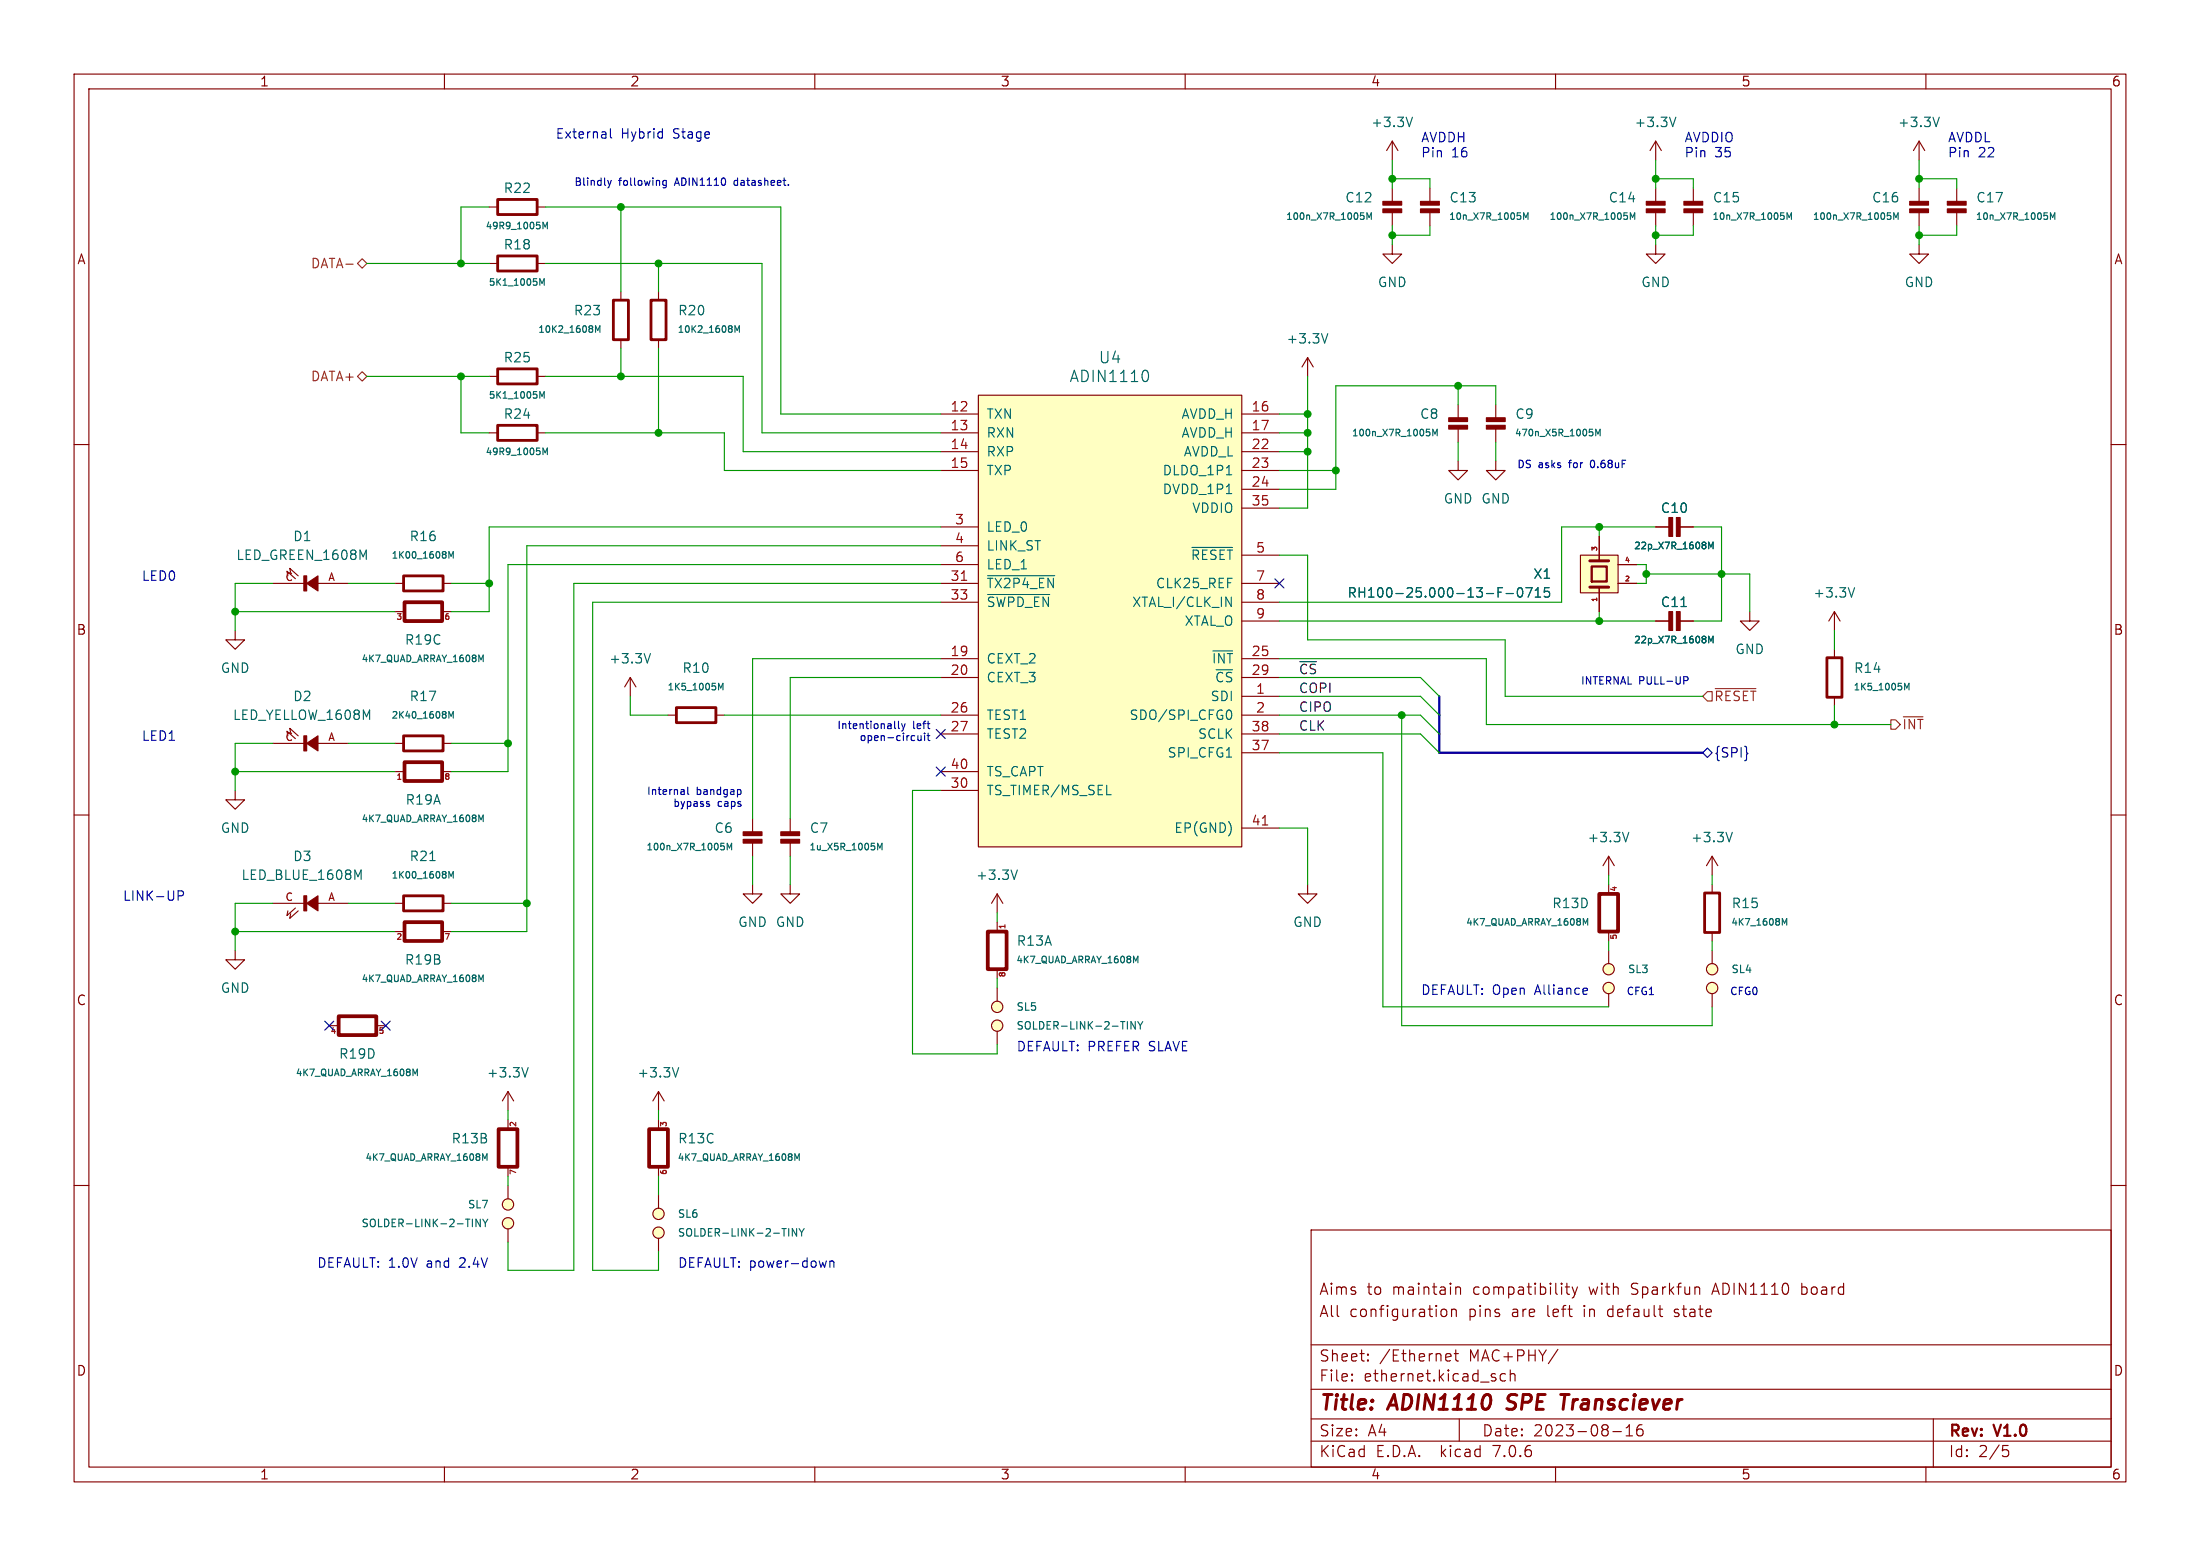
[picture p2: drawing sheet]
<svg xmlns="http://www.w3.org/2000/svg" width="297mm" height="210mm" viewBox="0 0 297 210" stroke-linecap="round" stroke-linejoin="round" font-family="sans-serif">
<g fill="none" stroke="#840000" stroke-width=".15">
<path d="M10 10h277v190h-277zM12 12h273v186h-273zM60 10v2M110 10v2M160 10v2M210 10v2M223.5 19.1v2.5M223.5 19.1l.8 1.2M223.5 19.1l-.7 1.2M259.1 19.1l.7 1.2M259.1 19.1v2.5M259.1 19.1l-.8 1.2"/>
<path d="M260 10v2M66 35.6h1.2M66 27.9h1.2M72.5 35.6h1.2M72.5 27.9h1.2M83.8 39.4v1.1M88.9 39.4v1.1M188 33v1.3h1.2l-1.2 1.3-1.3-1.3h1.3M188 25.4v1.8M188 28.7v1.8M193 25.4v1.8M193 28.7v1.8"/>
<path d="M223.5 33v1.3h1.3l-1.3 1.3-1.3-1.3h1.3M223.5 25.4v1.8M223.5 28.7v1.8M228.6 25.4v1.8M228.6 28.7v1.8M259.1 33v1.3h1.2l-1.2 1.3-1.3-1.3h1.3M259.1 25.4v1.8M259.1 28.7v1.8M264.2 25.4v1.8M264.2 28.7v1.8M10 60h2M66 50.8h1.2"/>
<path d="M66 58.4h1.2M72.5 50.8h1.2M72.5 58.4h1.2M83.8 45.8v1.2M88.9 45.8v1.2M127 58.4h5.1M127 55.9h5.1M132.1 53.3h35.5v61h-35.5zM167.6 58.4h5.1M167.6 55.9h5.1M176.5 48.3l.8 1.2M176.5 48.3v2.5"/>
<path d="M176.5 48.3l-.7 1.2M196.8 54.6v1.8M196.8 57.9v1.8M285 60h2M36.8 78.7h4.5M38.9 77.7l-.2-.6 1.2 1M39.2 77.3l-.1-.6 1.2 1M42.5 78.7h4.5M53.3 78.7h1.2M59.8 78.7h1.2M127 78.7h5.1M127 71.1h5.1"/>
<path d="M127 61h5.1M127 63.5h5.1M127 73.7h5.1M127 76.2h5.1M167.6 78.7h5.1M167.6 61h5.1M167.6 63.5h5.1M167.6 66h5.1M167.6 68.6h5.1M167.6 74.9h5.1M196.8 62.2v1.3h1.3l-1.3 1.3-1.2-1.3h1.2M201.9 62.2v1.3h1.3l-1.3 1.3-1.2-1.3h1.2"/>
<path d="M223.5 71.1h1.8M226.8 71.1h1.8M31.7 85.1v1.3h1.3l-1.3 1.2-1.2-1.2h1.2M38.9 99.3l-.2-.6 1.2 1M39.2 98.9l-.1-.6 1.2 1M53.3 82.6h1.2M59.8 82.6h1.2M85.1 91.4l-.8 1.3M85.1 91.4v2.6M85.1 91.4l.8 1.3M90.2 96.5h1.1M96.6 96.5h1.2"/>
<path d="M127 96.5h5.1M127 88.9h5.1M127 91.4h5.1M127 99.1h5.1M127 81.3h5.1M167.6 96.5h5.1M167.6 83.8h5.1M167.6 94h5.1M167.6 88.9h5.1M167.6 91.4h5.1M167.6 99.1h5.1M167.6 81.3h5.1"/>
<path d="M223.5 83.8h1.8M226.8 83.8h1.8M236.2 82.6v1.2h1.3l-1.3 1.3-1.3-1.3h1.3M247.6 82.6l-.7 1.2M247.6 82.6v2.5M247.6 87.6v1.2M247.6 94.1v1.2M247.6 82.6l.8 1.2M10 110h2M31.7 106.7v1.3h1.3l-1.3 1.2-1.2-1.2h1.2M36.8 100.3h4.5M42.5 100.3h4.5"/>
<path d="M53.3 100.3h1.2M53.3 104.1h1.2M59.8 100.3h1.2M59.8 104.1h1.2M101.6 119.4v1.3h1.3l-1.3 1.2-1.3-1.2h1.3M101.6 110.5v1.8M101.6 113.8v1.8M106.7 119.4v1.3h1.2l-1.2 1.2-1.3-1.2h1.3M106.7 110.5v1.8M106.7 113.8v1.8M127 104.1h5.1M127 106.7h5.1"/>
<path d="M167.6 101.6h5.1M167.6 111.8h5.1M176.5 119.4v1.3h-1.2l1.2 1.2 1.3-1.2h-1.3M217.2 115.6l-.8 1.2M217.2 115.6v2.5M217.2 119.4v1.1M217.2 115.6l.7 1.2M231.1 115.6v2.5M231.1 119.4v1.1M231.1 115.6l-.7 1.2M231.1 115.6l.8 1.2M285 110h2"/>
<path d="M31.7 128.3v1.2h1.3l-1.3 1.3-1.2-1.3h1.2M36.8 121.9h4.5M39.9 122.6l-1.2 1 .2-.7M40.3 122.9l-1.2 1.1 .1-.7M42.5 121.9h4.5M44.4 138.4h1.2M50.9 138.4h1.2M53.3 125.7h1.2M53.3 121.9h1.2M59.8 125.7h1.2M59.8 121.9h1.2M134.6 120.7v2.5"/>
<path d="M134.6 124.5v1.1M134.6 130.9v1.2M134.6 133.4v1.7M134.6 139.2v1.8M134.6 120.7l-.7 1.2M134.6 120.7l.8 1.2M217.2 125.9v1.1M217.2 128.3v1.7M217.2 134.1v1.8M231.1 125.9v1.1M231.1 128.3v1.7M231.1 134.1v1.8"/>
<path d="M10 160h2M68.6 147.3v2.6M68.6 151.1v1.2M68.6 157.6v1.2M68.6 147.3l.7 1.3M68.6 147.3l-.8 1.3M88.9 147.3v2.6M88.9 151.1v1.2M88.9 157.6v1.2M88.9 147.3l-.8 1.3M88.9 147.3l.8 1.3M285 160h2"/>
<path d="M68.6 160v1.8M68.6 165.9v1.7M88.9 161.3v1.8M88.9 167.1v1.8M177 166h108v32h-108zM194.7 176.8a.41 .41 0 0 1 .6 .2v.4a.41 .41 0 0 1-.6 .2M196 176.8a.37 .37 0 0 1 .6 .1v.8M196 176.7v1M196.5 173.7v1M196.5 173.8a.37 .37 0 0 1 .7 .1v.8M211.3 173.7h.6M211.5 173.2v1.3l.1 .1 .3 .1"/>
<path d="M212.2 173.7l.4 1M212.6 174.7l-.1 .4-.3 .1M213 173.7l-.4 1M226 177.6l.2 .1M226.1 176.8l-.1 .1 .1 .2M243.2 173.2v1.5M243.2 174.6l.2 .1M243.4 173.7l-.2 .1M60 198v2M110 198v2M160 198v2M177 194.5h108"/>
<path d="M177 191.5h108M177 187.5h108M177 181.5h108M182.5 186.3h.1l-.1 .1M182.5 186.3v.1M182.5 185.5v.1M182.5 185.5h.1l-.1 .1M184.7 183.6v.1M184.7 183.6h-.1l.1 .1M184.7 182.8v.1M184.7 182.8h-.1l.1 .1M195.4 182.7l.4 .1 .1 .3-.7 .1"/>
<path d="M195.8 183.6l-.4 .1M196.3 182.7h.6M196.5 182.2v1.3l.1 .1 .3 .1M197 191.5v3M203.2 185.5l-.4-.1-.3 .3v.4l.2 .2 .1 .1 .4-.1M203.9 185.5a.37 .37 0 0 1 .6 .1v.8M203.9 184.9v1.5M210 198v2M210.3 182.1l-1.3 2M217.7 193.2h1.2M219.5 193.8h.9M219.5 192.7l.5-.4v1.5"/>
<path d="M221.7 192.3a.59 .59 0 0 0-.7 .6v.6l.1 .2 .4 .1 .2-.1 .1-.5-.1-.3h-.5l-.2 .3M260 198v2M261 191.5v6.5M270.4 195.1h.7M270.5 195.7h.4l.3 .3v.3l-.2 .2-.5 .1"/>
<circle cx="134.6" cy="138.4" r=".76"/>
<circle cx="134.6" cy="135.9" r=".76"/>
<circle cx="217.2" cy="130.8" r=".76"/>
<circle cx="217.2" cy="133.3" r=".76"/>
<circle cx="231.1" cy="133.3" r=".76"/>
<circle cx="231.1" cy="130.8" r=".76"/>
<circle cx="68.6" cy="162.6" r=".76"/>
<circle cx="68.6" cy="165.1" r=".76"/>
<circle cx="88.9" cy="163.8" r=".76"/>
<circle cx="88.9" cy="166.4" r=".76"/>
</g>
<path d="M203.4 190.1l.3 .1M203.7 188.4l-.1 .2v.4M210.7 188.2h1.1M211.3 188.2l-.3 2" fill="none" stroke="#840000" stroke-width=".4"/>
<path d="M67.2 34.5h5.3v2.1h-5.3zM67.2 26.9h5.3v2.1h-5.3zM67.2 49.8h5.3v2h-5.3zM67.2 57.4h5.3v2h-5.3zM82.8 40.5h2v5.3h-2zM87.9 40.5h2v5.3h-2zM54.5 77.7h5.3v2.1h-5.3zM54.5 99.3h5.3v2h-5.3zM91.3 95.5h5.3v2h-5.3zM246.6 88.8h2.1v5.3h-2.1zM54.5 120.9h5.3v2h-5.3zM230.1 120.5h2.1v5.4h-2.1z" fill="none" stroke="#840000" stroke-width=".38"/>
<g fill="none" stroke="#006464" stroke-width=".15">
<path d="M226.2 15.8l-.4 1.3M261.8 15.8l-.4 1.3M72.9 37.6l.3 .6 .3-.6v.9M73.3 30.9v-.9l.3 .6 .3-.6v.9M184.5 29.6v-.9l.3 .7 .3-.7v.9M205.7 29.6v-.9l.3 .7 .3-.7v.9M220.1 29.6v-.9l.3 .7 .3-.7v.9M241.3 29.6v-.9l.2 .7 .3-.7v.9M255.7 29.6v-.9l.3 .7 .3-.7v.9M276.8 29.6v-.9l.3 .7 .3-.7v.9M72.9 52.9l.3 .6 .3-.6v.8M80.4 44.9v-.9l.3 .6 .3-.6v.9"/>
<path d="M99.2 44.9v-.9l.3 .6 .3-.6v.9M154.7 50a.95 .95 0 0 1 0 1.5M179.3 45l-.5 1.3M193.4 58.8v-.9l.3 .7 .3-.7v.9M49 75.1l.4-.9v1.3M60.6 75.3v-.9l.3 .7 .3-.7v.9M73.3 61.4v-.9l.3 .6 .3-.6v.9M133.3 77.7h9.1M160.9 73.9h5.5M165.6 64.1h.7M165.6 66.6h.7M230.7 74.1v-.9l.3 .6 .3-.6v.9"/>
<path d="M250.4 79.3l-.5 1.3M60.6 96.9v-.9l.3 .7 .3-.7v.9M64.9 89l.3-.6v.9M87.8 88.2l-.4 1.3M97 92.2l.3 .7 .3-.7v.9M133.3 80.2h8.4M163.7 87.9h2.7M165.5 80.6l.7 1.3v-1.3M165.7 95.9l.3-.1a.79 .79 0 0 1 0 1.3l-.3-.1M226.9 81.9h.8M230.7 86.8v-.9l.3 .6 .3-.6v.9M257.1 92.2l.3 .7 .3-.7v.9"/>
<path d="M48.3 118.3l.5-.9v1.3M58 116.1h.8M60.6 118.5v-.9l.3 .7 .3-.7v.9M64.9 110.6l.3-.6v.9M98.2 114.7v-.9l.3 .6 .3-.6v.9M118.5 114.7v-.9l.3 .6 .3-.6v.9M137.3 117.4l-.4 1.3M149.4 107.3h.6M219.9 112.3l-.4 1.3M233.9 112.3l-.5 1.3M64.9 132.2l.3-.6v.9M152.2 137.9v1"/>
<path d="M153.3 137.9v1l-.6-1v1M153.3 129.7l.3-.6v.8M153.6 137.9l.3 .5M153.9 138.4v.5M154.3 137.9l-.4 .5M214 124.6l.3-.6v.9M240.6 124l.3 .6 .3-.6v.9M56 144.9l.3-.6v.9M65.5 156.4l.3-.7v.9M71.3 144.1l-.4 1.3M91.6 144.1l-.4 1.3M107.6 156.4l.3-.7v.9"/>
<path d="M63.8 164.5v1.1M64.8 164.5v1.1l-.5-1.1v1.1M65.2 164.5l.3 .6M65.5 165.1v.5M65.9 164.5l-.4 .6M106.5 165.8v1M107.5 165.8v1l-.5-1v1M107.9 165.8l.3 .5M108.2 166.3v.5M108.6 165.8l-.4 .5"/>
</g>
<g fill="#840000" stroke="#840000" stroke-width=".15">
<path d="M41 99.3h.4v2h-.4z"/>
<path d="M41.4 100.3l1.5-1v2z"/>
<path d="M41 77.7h.4v2.1h-.4z"/>
<path d="M41.4 78.7l1.5-1v2.1z"/>
<path d="M226.3 69.9h.5v2.5h-.5z"/>
<path d="M225.3 69.9h.5v2.5h-.5z"/>
<path d="M226.3 82.6h.5v2.5h-.5z"/>
<path d="M225.3 82.6h.5v2.5h-.5z"/>
<path d="M222.2 28.2h2.6v.5h-2.6z"/>
<path d="M222.2 27.2h2.6v.5h-2.6z"/>
<path d="M262.9 28.2h2.5v.5h-2.5z"/>
<path d="M262.9 27.2h2.5v.5h-2.5z"/>
<path d="M186.7 28.2h2.5v.5h-2.5z"/>
<path d="M186.7 27.2h2.5v.5h-2.5z"/>
<path d="M41 120.9h.4v2h-.4z"/>
<path d="M41.4 121.9l1.5-1v2z"/>
<path d="M100.3 113.3h2.6v.5h-2.6z"/>
<path d="M100.3 112.3h2.6v.5h-2.6z"/>
<path d="M105.4 113.3h2.5v.5h-2.5z"/>
<path d="M105.4 112.3h2.5v.5h-2.5z"/>
<path d="M195.6 57.4h2.5v.5h-2.5z"/>
<path d="M195.6 56.4h2.5v.5h-2.5z"/>
<path d="M257.8 28.2h2.5v.5h-2.5z"/>
<path d="M257.8 27.2h2.5v.5h-2.5z"/>
<path d="M191.8 28.2h2.5v.5h-2.5z"/>
<path d="M191.8 27.2h2.5v.5h-2.5z"/>
<path d="M227.3 28.2h2.6v.5h-2.6z"/>
<path d="M227.3 27.2h2.6v.5h-2.6z"/>
</g>
<path d="M54.6 81.3h5.1v2.5h-5.1zM54.6 102.9h5.1v2.5h-5.1zM45.7 137.2h5.1v2.5h-5.1zM54.6 124.5h5.1v2.5h-5.1zM133.3 125.7h2.6v5.1h-2.6zM215.9 120.7h2.5v5h-2.5zM67.3 152.4h2.5v5.1h-2.5zM87.6 152.4h2.6v5.1h-2.6z" fill="none" stroke="#840000" stroke-width=".51"/>
<g fill="none" stroke="#a90000" stroke-width=".15">
<path d="M129.8 78.3h.7M53.7 82.8h.4l-.2 .3M60.5 82.8l-.2 .1-.1 .1M53.8 104.5l.1-.1v.8M60.2 104.6l.1-.2 .3 .2M170.4 111.3h.7M217.4 120l.6 .2M45 138.7l-.2 .5M51.7 138.7h-.4v.4M53.7 126.1l.3-.1 .1 .2M60.1 126h.5l-.3 .8M135 131.3l-.1 .1 .1 .3"/>
<path d="M135.7 125h-.8l.1 .1M217.5 126.2v.4h.3M69 151.5l-.1 .1v.3M69.6 158.3l-.7-.4v.5M89.2 158v.3l.2 .1M89.5 151.7l-.3-.2v.5"/>
</g>
<g fill="#ffffc2" stroke="#ffffc2" stroke-width=".14">
<path d="M132.1 53.3h35.5v61h-35.5z"/>
<path d="M213.4 74.9h5v5.1h-5z"/>
<circle cx="217.2" cy="133.3" r=".76"/>
<circle cx="217.2" cy="130.8" r=".76"/>
<circle cx="231.1" cy="133.3" r=".76"/>
<circle cx="231.1" cy="130.8" r=".76"/>
<circle cx="68.6" cy="165.1" r=".76"/>
<circle cx="68.6" cy="162.6" r=".76"/>
<circle cx="88.9" cy="166.4" r=".76"/>
<circle cx="88.9" cy="163.8" r=".76"/>
<circle cx="134.6" cy="138.4" r=".76"/>
<circle cx="134.6" cy="135.9" r=".76"/>
</g>
<path d="M214.9 76.5h2v2h-2z" fill="#ffffc2"/>
<g fill="none" stroke="#840000" stroke-width=".15">
<path d="M188 19.1l.7 1.2M188 19.1v2.5M188 19.1l-.8 1.2M201.9 54.6v1.8M201.9 57.9v1.8M213.4 74.9h5v5.1h-5zM215.9 72.4v3.3M215.9 79.2v3.4M218.4 78.7h2.6M218.4 76.2h2.6M223.5 71.1h1.8M226.8 71.1h1.8"/>
<path d="M223.5 83.8h1.8M226.8 83.8h1.8"/>
</g>
<path d="M214.6 79.2h2.6M214.6 75.7h2.6" fill="none" stroke="#840000" stroke-width=".41"/>
<path d="M214.9 76.5h2v2h-2z" fill="none" stroke="#840000" stroke-width=".3"/>
<g fill="none" stroke="#006464" stroke-width=".15">
<path d="M190.7 15.8l-.4 1.3M215.4 58.8v-.9l.3 .7 .3-.7v.9M202.2 79.9h.5M202.2 79.3h.6M205 79.4l.3-.1a.79 .79 0 0 1 0 1.3l-.3-.1-.1-.2-.1-.5zM206 79.3h.8l-.5 1.3M207.3 79.7l.3-.4v1.3M209.1 79.3h-.6v.6l.2-.1 .4 .1 .1 .1-.1 .5-.1 .1h-.3l-.2-.1M230.7 74.1v-.9l.3 .6 .3-.6v.9M203.3 80.1h1M207.3 80.6h.7M226.9 81.9h.8"/>
<path d="M230.7 86.8v-.9l.3 .6 .3-.6v.9"/>
</g>
<g fill="#840000" stroke="#840000" stroke-width=".15">
<path d="M200.7 57.4h2.5v.5h-2.5z"/>
<path d="M200.7 56.4h2.5v.5h-2.5z"/>
</g>
<path d="M48.3 35.6l.6-.7 .6 .7-.6 .6zM48.3 50.8l.6-.6 .6 .6-.6 .6zM229.9 94l.6-.7h.6v1.3h-.6zM231.6 92.9h5.4M255.3 97.2h.6l.6 .6-.6 .6h-.6zM257 96.7h2.6" fill="none" stroke="#725600" stroke-width=".15"/>
<path d="M172.1 78.1l1.2 1.2M173.3 78.1l-1.2 1.2M126.4 98.5l1.2 1.2M127.6 98.5l-1.2 1.2M126.4 103.5l1.2 1.2M127.6 103.5l-1.2 1.2M229.9 101.6l.6-.6 .6 .6-.6 .6zM235.8 101.6l.2 .1-.2 .1M43.8 137.8l1.3 1.2M45.1 137.8l-1.3 1.2M51.5 137.8l1.2 1.2M52.7 137.8l-1.2 1.2" fill="none" stroke="#000084" stroke-width=".15"/>
<g fill="none" stroke="#0000c2" stroke-width=".15">
<path d="M82.4 17.4v1.1l.2 .1M82 24.4l.3 .6M82.3 25l-.3 .4M82.5 24.4l-.2 .6M90 24.4v.8l-.2 .2-.3-.1M90 24.4h-.3l-.2 .1 .1 .5h.4M99.1 24.4v.5M106.4 24.9v.1M120.8 98.2l.1 .1M121.3 97.3v.9l.1 .1M121.7 97.7l.3 .6M122 98.3l-.2 .3"/>
<path d="M122.2 97.7l-.2 .6M123.9 99.3l.1 .6h.2h.1M124.3 99.3v.6M124.8 98.9v.1M124.8 99.3v.6M125.2 97.7h.3M125.2 99.3h.3M125.3 98.9v.9l.2 .1M125.4 98.3h.1M227.3 91.3h.4l.2 .2-.1 .3-.5 .1M92.2 106.6l.2 .1v.5M92.4 107.2h-.4"/>
<path d="M92.4 106.8h-.4M92.8 106.2v.9l.2 .1M95.5 108.5l.3 .1v.1l-.1 .1h-.2M95.5 108.2h.3M99.8 106.6l.2 .2v.2l-.2 .2M24 120.9l.7-.1 .1-.1-.1-.3-.2-.2h-.5v1.3M213.9 133.4h.3l.1 .3-.6 .1M214.2 134.1l-.3 .1M111.6 170.2l-.3 .8-.2-.6M112 170.2v.8M112 170.3l.2-.1 .3 .1 .1 .7"/>
</g>
<path d="M194.3 94v7.6h35.6" fill="none" stroke="#000084" stroke-width=".3"/>
<g fill="none" stroke="#009600" stroke-width=".15">
<path d="M49.5 35.6h16.5M66 27.9h-3.8v7.7M73.7 35.6h29.2v22.8h24.1M73.7 27.9h31.7v28h21.6M83.8 27.9v11.5M88.9 35.6v3.8M188 21.6v3.8M188 30.5v2.5M188 24.1h5v1.3M193 30.5v1.3h-5M223.5 24.1h5.1v1.3M223.5 21.6v3.8"/>
<path d="M223.5 30.5v2.5M228.6 30.5v1.3h-5.1M259.1 21.6v3.8M259.1 30.5v2.5M259.1 24.1h5.1v1.3M264.2 30.5v1.3h-5.1M49.5 50.8h16.5M62.2 50.8v7.6h3.8M73.7 50.8h26.6v10.2h26.7M73.7 58.4h24.1v5.1h29.2M83.8 47v3.8M88.9 47v11.4"/>
<path d="M172.7 58.4h3.8M172.7 55.9h3.8M176.5 50.8v17.8h-3.8M196.8 52.1v2.5M196.8 59.7v2.5M201.9 54.6v-2.5h-21.6v13.9h-7.6M201.9 59.7v2.5M36.8 78.7h-5.1v6.4M47 78.7h6.3M61 78.7h5M127 71.1h-61v11.5h-5M127 73.7h-55.9v52h-10.1"/>
<path d="M127 76.2h-58.4v27.9h-7.6M127 78.7h-49.5v92.8h-8.9v-3.9M172.7 74.9h3.8v11.5h26.7v7.6h26.7M172.7 61h3.8M172.7 63.5h7.6M215.9 71.1v1.3M221 76.2h1.2v2.5h-1.2M222.2 77.5h14v5.1M223.5 71.1h-12.7v10.2h-38.1M228.6 71.1h3.8v12.7h-3.8M31.7 82.6h21.6M85.1 94v2.5h5.1"/>
<path d="M97.8 96.5h29.2M127 81.3h-47v90.2h8.9v-2.6M127 88.9h-25.4v21.6M127 91.4h-20.3v19.1M172.7 88.9h28v8.9h54.6M172.7 91.4h19.1l2.5 2.6M172.7 96.5h19.1l2.5 2.6M172.7 83.8h50.8M172.7 94h19.1l2.5 2.5M172.7 99.1h19.1l2.5 2.5M189.2 96.5v41.9h41.9v-2.5M215.9 82.6v1.2"/>
<path d="M247.6 85.1v2.5M247.6 95.3v2.5M31.7 104.1h21.6M36.8 100.3h-5.1v6.4M47 100.3h6.3M61 100.3h7.6M101.6 115.6v3.8M106.7 115.6v3.8M127 106.7h-3.8v35.5h11.4v-1.2M172.7 111.8h3.8v7.6M172.7 101.6h14v34.3h30.5M217.2 118.1v1.3"/>
<path d="M231.1 118.1v1.3M31.7 125.7h21.6M36.8 121.9h-5.1v6.4M47 121.9h6.3M61 121.9h10.1M134.6 123.2v1.3M134.6 132.1v1.3M217.2 127v1.3M231.1 127v1.3M68.6 149.9v1.2M68.6 158.8v1.2M88.9 149.9v1.2"/>
<path d="M88.9 158.8v2.5"/>
</g>
<g fill="#009600" stroke="#009600" stroke-width=".15">
<circle cx="176.5" cy="61" r=".46"/>
<circle cx="215.9" cy="71.1" r=".46"/>
<circle cx="180.3" cy="63.5" r=".46"/>
<circle cx="176.5" cy="55.9" r=".46"/>
<circle cx="176.5" cy="58.4" r=".46"/>
<circle cx="188" cy="24.1" r=".46"/>
<circle cx="259.1" cy="31.8" r=".46"/>
<circle cx="223.5" cy="24.1" r=".46"/>
<circle cx="188" cy="31.8" r=".46"/>
<circle cx="196.8" cy="52.1" r=".46"/>
<circle cx="259.1" cy="24.1" r=".46"/>
<circle cx="223.5" cy="31.8" r=".46"/>
<circle cx="232.4" cy="77.5" r=".46"/>
<circle cx="222.2" cy="77.5" r=".46"/>
<circle cx="247.6" cy="97.8" r=".46"/>
<circle cx="215.9" cy="83.8" r=".46"/>
<circle cx="66" cy="78.7" r=".46"/>
<circle cx="68.6" cy="100.3" r=".46"/>
<circle cx="31.7" cy="82.6" r=".46"/>
<circle cx="83.8" cy="50.8" r=".46"/>
<circle cx="88.9" cy="58.4" r=".46"/>
<circle cx="189.2" cy="96.5" r=".46"/>
<circle cx="62.2" cy="50.8" r=".46"/>
<circle cx="88.9" cy="35.6" r=".46"/>
<circle cx="83.8" cy="27.9" r=".46"/>
<circle cx="62.2" cy="35.6" r=".46"/>
<circle cx="71.1" cy="121.9" r=".46"/>
<circle cx="31.7" cy="104.1" r=".46"/>
<circle cx="31.7" cy="125.7" r=".46"/>
</g>
<g font-size="2.8" fill="#840000">
<text x="178" y="190.9">Title:</text>
<text x="187.7" y="190.9">ADIN1110</text>
<text x="204.4" y="190.9">SPE</text>
<text x="212.4" y="190.9">Transciever</text>
</g>
<g font-size="2.1" fill="#006464">
<text x="144.3" y="51.8">ADIN1110</text>
<text x="148.3" y="49.3">U4</text>
</g>
<g font-size="2.1" fill="#840000">
<text x="178" y="178">All</text>
<text x="178" y="175">Aims</text>
<text x="182.2" y="178">configuration</text>
<text x="184.5" y="175">to</text>
<text x="188" y="175">maintain</text>
<text x="198.3" y="178">pins</text>
<text x="199" y="175">compatibility</text>
<text x="204.3" y="178">are</text>
<text x="209.1" y="178">left</text>
<text x="214.2" y="178">in</text>
<text x="214.8" y="175">with</text>
<text x="217.6" y="178">default</text>
<text x="220.6" y="175">Sparkfun</text>
<text x="226.7" y="178">state</text>
<text x="231.8" y="175">ADIN1110</text>
<text x="243.9" y="175">board</text>
<text x="178" y="184">Sheet:</text>
<text x="186.2" y="184">/Ethernet</text>
<text x="198.4" y="184">MAC+PHY/</text>
<text x="178" y="186.7">File:</text>
<text x="184.1" y="186.7">ethernet.kicad_sch</text>
<text x="178" y="196.9">KiCad</text>
<text x="178" y="194.1">Size:</text>
<text x="184.7" y="194.1">A4</text>
<text x="185.7" y="196.9">E.D.A.</text>
<text x="194.6" y="196.9">kicad</text>
<text x="200" y="194.1">Date:</text>
<text x="201.8" y="196.9">7.0.6</text>
<text x="207" y="194.1">2023-08-16</text>
<text x="263" y="194.3">Rev:</text>
<text x="263" y="196.9">Id:</text>
<text x="267.1" y="196.9">2/5</text>
<text x="269.4" y="194.3">V1.0</text>
</g>
<g font-size="1.8" fill="#840000">
<text x="35" y="11.9">1</text>
<text x="85" y="11.9">2</text>
<text x="135" y="11.9">3</text>
<text x="185" y="11.9">4</text>
<text x="235" y="11.9">5</text>
<text x="285" y="11.9">6</text>
<text x="10.3" y="35.9">A</text>
<text x="285.3" y="35.9">A</text>
<text x="10.3" y="85.9">B</text>
<text x="285.3" y="85.9">B</text>
<text x="10.3" y="135.9">C</text>
<text x="285.3" y="135.9">C</text>
<text x="10.3" y="185.9">D</text>
<text x="285.3" y="185.9">D</text>
<text x="35" y="199.9">1</text>
<text x="85" y="199.9">2</text>
<text x="135" y="199.9">3</text>
<text x="185" y="199.9">4</text>
<text x="235" y="199.9">5</text>
<text x="285" y="199.9">6</text>
</g>
<g font-size="1.8" fill="#006464">
<text x="185" y="17.4">+3.3V</text>
<text x="220.6" y="17.4">+3.3V</text>
<text x="256.1" y="17.4">+3.3V</text>
<text x="67.9" y="26.3">R22</text>
<text x="181.5" y="27.5">C12</text>
<text x="195.6" y="27.5">C13</text>
<text x="217.1" y="27.5">C14</text>
<text x="231.1" y="27.5">C15</text>
<text x="252.6" y="27.5">C16</text>
<text x="266.7" y="27.5">C17</text>
<text x="67.9" y="33.9">R18</text>
<text x="185.9" y="39">GND</text>
<text x="221.5" y="39">GND</text>
<text x="257" y="39">GND</text>
<text x="77.4" y="42.8">R23</text>
<text x="91.4" y="42.8">R20</text>
<text x="173.6" y="46.6">+3.3V</text>
<text x="67.9" y="49.1">R25</text>
<text x="67.9" y="56.7">R24</text>
<text x="133.1" y="56.7">TXN</text>
<text x="133.1" y="59.3">RXN</text>
<text x="159.4" y="56.7">AVDD_H</text>
<text x="159.4" y="59.3">AVDD_H</text>
<text x="191.6" y="56.7">C8</text>
<text x="204.5" y="56.7">C9</text>
<text x="133.1" y="61.8">RXP</text>
<text x="133.1" y="64.4">TXP</text>
<text x="156.9" y="64.4">DLDO_1P1</text>
<text x="159.7" y="61.8">AVDD_L</text>
<text x="133.1" y="72">LED_0</text>
<text x="156.9" y="66.9">DVDD_1P1</text>
<text x="160.9" y="69.4">VDDIO</text>
<text x="194.8" y="68.2">GND GND</text>
<text x="224.1" y="69.4">C10</text>
<text x="31.8" y="75.8">LED_GREEN_1608M</text>
<text x="39.5" y="73.3">D1</text>
<text x="55.2" y="73.3">R16</text>
<text x="133.1" y="74.5">LINK_ST</text>
<text x="133.1" y="77.1">LED_1</text>
<text x="160.7" y="75.8">~{RESET}</text>
<text x="133.1" y="79.6">~{TX2P4_EN}</text>
<text x="133.1" y="82.1">~{SWPD_EN}</text>
<text x="152.8" y="82.1">XTAL_I/CLK_IN</text>
<text x="156" y="79.6">CLK25_REF</text>
<text x="181.8" y="80.9">RH100-25.000-13-F-0715</text>
<text x="206.9" y="78.3">X1</text>
<text x="224.1" y="82.1">C11</text>
<text x="244.7" y="80.9">+3.3V</text>
<text x="54.6" y="87.2">R19C</text>
<text x="82.1" y="89.8">+3.3V</text>
<text x="133.1" y="89.8">CEXT_2</text>
<text x="159.8" y="84.7">XTAL_O</text>
<text x="163.5" y="89.8">~{INT}</text>
<text x="234.2" y="88.5">GND</text>
<text x="29.7" y="91">GND</text>
<text x="39.5" y="94.8">D2</text>
<text x="55.2" y="94.8">R17</text>
<text x="92" y="91">R10</text>
<text x="133.1" y="92.3">CEXT_3</text>
<text x="163.3" y="94.8">SDI</text>
<text x="163.9" y="92.3">~{CS}</text>
<text x="250.2" y="91">R14</text>
<text x="31.4" y="97.4">LED_YELLOW_1608M</text>
<text x="133.1" y="97.4">TEST1</text>
<text x="133.1" y="99.9">TEST2</text>
<text x="152.4" y="97.4">SDO/SPI_CFG0</text>
<text x="161.6" y="99.9">SCLK</text>
<text x="133.1" y="107.5">TS_TIMER/MS_SEL</text>
<text x="133.1" y="105">TS_CAPT</text>
<text x="157.5" y="102.5">SPI_CFG1</text>
<text x="29.7" y="112.6">GND</text>
<text x="54.7" y="108.8">R19A</text>
<text x="96.4" y="112.6">C6</text>
<text x="109.2" y="112.6">C7</text>
<text x="158.4" y="112.6">EP(GND)</text>
<text x="214.2" y="113.9">+3.3V</text>
<text x="228.2" y="113.9">+3.3V</text>
<text x="32.5" y="119">LED_BLUE_1608M</text>
<text x="39.5" y="116.4">D3</text>
<text x="55.2" y="116.4">R21</text>
<text x="131.7" y="119">+3.3V</text>
<text x="99.6" y="125.3">GND GND</text>
<text x="174.5" y="125.3">GND</text>
<text x="209.5" y="122.8">R13D</text>
<text x="233.7" y="122.8">R15</text>
<text x="54.6" y="130.4">R19B</text>
<text x="137.2" y="127.9">R13A</text>
<text x="29.7" y="134.2">GND</text>
<text x="45.7" y="143.1">R19D</text>
<text x="65.6" y="145.6">+3.3V</text>
<text x="86" y="145.6">+3.3V</text>
<text x="60.9" y="154.5">R13B</text>
<text x="91.4" y="154.5">R13C</text>
</g>
<g font-size="1.8" fill="#0000c2">
<text x="74.9" y="18.8">External</text>
<text x="83.8" y="18.8">Hybrid</text>
<text x="91" y="18.8">Stage</text>
<text x="191.8" y="19.3">AVDDH</text>
<text x="191.8" y="21.3">Pin</text>
<text x="196" y="21.3">16</text>
<text x="227.3" y="19.3">AVDDIO</text>
<text x="227.3" y="21.3">Pin</text>
<text x="231.5" y="21.3">35</text>
<text x="262.9" y="19.3">AVDDL</text>
<text x="262.9" y="21.3">Pin</text>
<text x="267.1" y="21.3">22</text>
<text x="19" y="78.5">LED0</text>
<text x="19" y="100.1">LED1</text>
<text x="16.5" y="121.7">LINK-UP</text>
<text x="191.8" y="134.4">DEFAULT: Open</text>
<text x="207.4" y="134.4">Alliance</text>
<text x="137.2" y="142">DEFAULT: PREFER SLAVE</text>
<text x="42.7" y="171.2">DEFAULT: 1.0V</text>
<text x="57.7" y="171.2">and</text>
<text x="62.3" y="171.2">2.4V</text>
<text x="91.4" y="171.2">DEFAULT: power-down</text>
</g>
<g font-size="1.8" fill="#725600">
<text x="41.9" y="36.4">DATA-</text>
<text x="41.9" y="51.7">DATA+</text>
<text x="231.3" y="94.8">~{RESET}</text>
<text x="256.7" y="98.7">~{INT}</text>
</g>
<g font-size="1.8" fill="#a90000">
<text x="128.2" y="55.6">12</text>
<text x="128.2" y="58.2">13</text>
<text x="168.9" y="55.6">16</text>
<text x="168.9" y="58.2">17</text>
<text x="128.2" y="60.7">14</text>
<text x="128.2" y="63.2">15</text>
<text x="168.9" y="60.7">22</text>
<text x="168.9" y="63.2">23</text>
<text x="168.9" y="65.8">24</text>
<text x="128.8" y="70.9">3</text>
<text x="168.9" y="68.3">35</text>
<text x="128.8" y="73.4">4</text>
<text x="128.8" y="75.9">6</text>
<text x="169.5" y="74.7">5</text>
<text x="128.2" y="78.5">31</text>
<text x="128.2" y="81">33</text>
<text x="169.5" y="78.5">7</text>
<text x="169.5" y="81">8</text>
<text x="169.5" y="83.6">9</text>
<text x="128.2" y="88.6">19</text>
<text x="168.9" y="88.6">25</text>
<text x="128.2" y="91.2">20</text>
<text x="168.9" y="91.2">29</text>
<text x="169.5" y="93.7">1</text>
<text x="128.2" y="96.3">26</text>
<text x="128.2" y="98.8">27</text>
<text x="168.9" y="101.3">37</text>
<text x="168.9" y="98.8">38</text>
<text x="169.5" y="96.3">2</text>
<text x="128.2" y="106.4">30</text>
<text x="128.2" y="103.9">40</text>
<text x="168.9" y="111.5">41</text>
</g>
<g font-size="1.8" fill="#0f0f0f">
<text x="175.3" y="93.6">COPI</text>
<text x="175.3" y="91.1">~{CS}</text>
<text x="175.3" y="96.2">CIPO</text>
<text x="175.3" y="98.7">CLK</text>
</g>
<text font-size="1.8" fill="#000084" x="231.3" y="102.5">{SPI}</text>
<g font-size="1.4" fill="#0000c2">
<text x="77.5" y="25.2">Blindly</text>
<text x="83.6" y="25.2">following</text>
<text x="91.4" y="25.2">ADIN1110</text>
<text x="99.6" y="25.2">datasheet.</text>
<text x="204.7" y="63.3">DS</text>
<text x="207.7" y="63.3">asks</text>
<text x="212" y="63.3">for</text>
<text x="215.1" y="63.3">0.68uF</text>
<text x="213.4" y="92.5">INTERNAL</text>
<text x="221.3" y="92.5">PULL-UP</text>
<text x="112.9" y="98.5">Intentionally</text>
<text x="115.9" y="100.1">open-circuit</text>
<text x="123.2" y="98.5">left</text>
<text x="87.2" y="107.4">Internal</text>
<text x="94" y="107.4">bandgap</text>
<text x="90.7" y="109">bypass</text>
<text x="96.9" y="109">caps</text>
<text x="219.5" y="134.4">CFG1</text>
<text x="233.4" y="134.4">CFG0</text>
</g>
<g font-size="1.4" fill="#a90000">
<text x="38.4" y="78.5">C</text>
<text x="44.2" y="78.5">A</text>
<text x="38.4" y="100.1">C</text>
<text x="44.2" y="100.1">A</text>
<text x="38.4" y="121.7">C</text>
<text x="44.2" y="121.7">A</text>
</g>
<g font-size="1.4" fill="#006464">
<text x="219.7" y="131.5">SL3</text>
<text x="233.6" y="131.5">SL4</text>
<text x="137.1" y="136.6">SL5</text>
<text x="137.1" y="139.2">SOLDER-LINK-2-TINY</text>
<text x="48.7" y="165.8">SOLDER-LINK-2-TINY</text>
<text x="63.1" y="163.3">SL7</text>
<text x="91.4" y="164.6">SL6</text>
<text x="91.4" y="167.1">SOLDER-LINK-2-TINY</text>
</g>
<g font-size="1.2" fill="#006464">
<text x="173.5" y="29.9">100n_X7R_1005M</text>
<text x="195.5" y="29.9">10n_X7R_1005M</text>
<text x="209.1" y="29.9">100n_X7R_1005M</text>
<text x="231.1" y="29.9">10n_X7R_1005M</text>
<text x="244.6" y="29.9">100n_X7R_1005M</text>
<text x="266.6" y="29.9">10n_X7R_1005M</text>
<text x="65.5" y="31.2">49R9_1005M</text>
<text x="65.9" y="38.8">5K1_1005M</text>
<text x="72.6" y="45.1">10K2_1608M</text>
<text x="91.4" y="45.1">10K2_1608M</text>
<text x="65.9" y="54">5K1_1005M</text>
<text x="182.4" y="59.1">100n_X7R_1005M</text>
<text x="204.4" y="59.1">470n_X5R_1005M</text>
<text x="65.5" y="61.6">49R9_1005M</text>
<text x="52.8" y="75.6">1K00_1608M</text>
<text x="220.5" y="74.3">22p_X7R_1608M</text>
<text x="48.7" y="89.6">4K7_QUAD_ARRAY_1608M</text>
<text x="220.5" y="87">22p_X7R_1608M</text>
<text x="90" y="93.4">1K5_1005M</text>
<text x="250.1" y="93.4">1K5_1005M</text>
<text x="52.8" y="97.2">2K40_1608M</text>
<text x="48.7" y="111.2">4K7_QUAD_ARRAY_1608M</text>
<text x="52.8" y="118.8">1K00_1608M</text>
<text x="87.2" y="115">100n_X7R_1005M</text>
<text x="109.2" y="115">1u_X5R_1005M</text>
<text x="197.8" y="125.1">4K7_QUAD_ARRAY_1608M</text>
<text x="233.6" y="125.1">4K7_1608M</text>
<text x="137.1" y="130.2">4K7_QUAD_ARRAY_1608M</text>
<text x="48.7" y="132.8">4K7_QUAD_ARRAY_1608M</text>
<text x="39.8" y="145.5">4K7_QUAD_ARRAY_1608M</text>
<text x="49.2" y="156.9">4K7_QUAD_ARRAY_1608M</text>
<text x="91.4" y="156.9">4K7_QUAD_ARRAY_1608M</text>
</g>
<g font-size="1.1" fill="#a90000">
<text x="53.4" y="84">3</text>
<text x="59.9" y="84">6</text>
<text x="53.4" y="105.6">1</text>
<text x="59.9" y="105.6">8</text>
<text x="136.1" y="125.5" transform="rotate(-90 136.1 125.5)">1</text>
<text x="218.6" y="120.5" transform="rotate(-90 218.6 120.5)">4</text>
<text x="53.4" y="127.2">2</text>
<text x="218.6" y="126.9" transform="rotate(-90 218.6 126.9)">5</text>
<text x="136.1" y="132" transform="rotate(-90 136.1 132)">8</text>
<text x="44.5" y="139.9">4</text>
<text x="51" y="139.9">5</text>
<text x="70.1" y="152.2" transform="rotate(-90 70.1 152.2)">2</text>
<text x="90.4" y="152.2" transform="rotate(-90 90.4 152.2)">3</text>
<text x="90.4" y="158.7" transform="rotate(-90 90.4 158.7)">6</text>
</g>
<g font-size=".9" fill="#a90000">
<text x="215.6" y="74.5" transform="rotate(-90 215.6 74.5)">3</text>
<text x="219.3" y="75.9">4</text>
<text x="215.6" y="81.3" transform="rotate(-90 215.6 81.3)">1</text>
<text x="219.3" y="78.5">2</text>
</g>
</svg>
